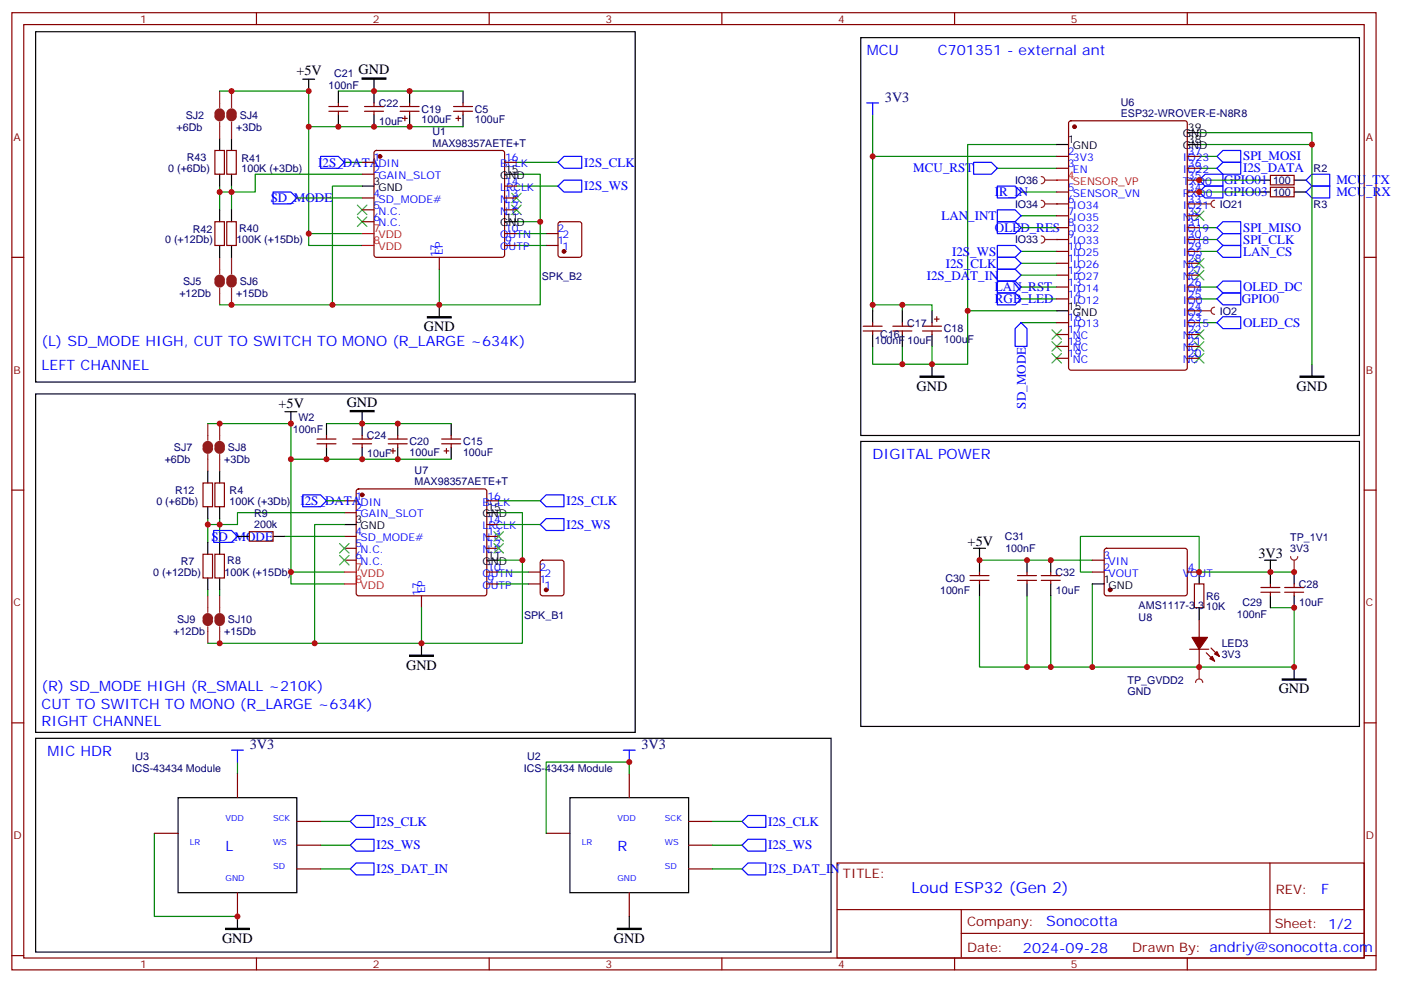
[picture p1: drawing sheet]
<svg xmlns="http://www.w3.org/2000/svg" width="416mm" height="292mm" viewBox="0 0 416 292" stroke-linecap="round" stroke-linejoin="round" font-family="sans-serif">
<g fill="none" stroke="#870000" stroke-width=".35">
<path d="M3.5 3.8h405.4v284.3h-405.4zM7.1 7.3h398.2v277.3h-398.2zM76.2 3.8v3.5M145.3 3.8v3.5M214.5 3.8v3.5M283.6 3.8v3.5M352.8 3.8v3.5M377.5 55.6h7v2.9h-7zM377.5 52.1h7v2.8h-7zM3.5 76.4h3.6M405.3 76.4h3.6M256.5 96.9h5.6"/>
<path d="M256.5 98.3h5.6M259.3 95.8v1.1M259.3 98.3v1.1M265.3 96.9h5.6M265.3 98.3h5.6M268.1 95.8v1.1M268.1 98.3v1.1M274.1 96.9h5.7M274.1 98.3h5.7M276.9 95.8v1.1M276.9 98.3v1.1M277.6 94.8h1.4"/>
<path d="M278.3 94.1v1.4M3.5 145.6h3.6M405.3 145.6h3.6M3.5 214.7h3.6M405.3 214.7h3.6M248.7 256.4h156.6v28.2h-156.6zM377.3 256.4v20.9M248.7 270.2h156.5M285.6 277.3h119.6M285.6 270.2v14.1M3.5 283.9h3.6M76.2 284.6v3.5"/>
<path d="M145.3 284.6v3.5M214.5 284.6v3.5M283.6 284.6v3.5M352.8 284.6v3.5M405.3 283.9h3.6"/>
</g>
<g fill="none" stroke="#008700" stroke-width=".35">
<path d="M259.3 34.1v12.4h54.7M259.3 46.5v45.8M296.3 50h17.7M303.4 57h10.6M314 42.9h-26.5v49.4M356.3 57h17.6M356.3 50h5.3M356.3 42.9h33.5M356.3 53.5h17.6M356.3 46.5h5.3M303.4 78.2h10.6M303.4 64.1h10.6"/>
<path d="M303.4 74.7h10.6M356.3 67.6h5.3M356.3 74.7h5.3M356.3 71.2h5.3M259.3 90.6h8.8v1.7M268.1 90.6h8.8v1.7M303.4 88.8h10.6M303.4 85.3h10.6M314 92.3h-26.5v15.9h-10.6v-5.3M356.3 88.8h5.3M259.3 102.9v5.3h8.8M268.1 102.9v5.3h8.8"/>
</g>
<g fill="none" stroke="#00f" stroke-width=".35">
<path d="M257.5 30.6h3.6M259.3 30.6v3.5M289.3 48.2h5.3l1.7 1.8-1.7 1.8h-5.3zM296.3 55.3h5.3l1.8 1.7-1.8 1.8h-5.3zM356.3 57l1.8-1.7h5.3v3.5h-5.3zM358.1 51.8h5.3v3.5h-5.3l-1.8-1.8zM361.6 50l1.8-1.8h5.3v3.6h-5.3zM361.6 46.5l1.8-1.8h5.3v3.5h-5.3zM388.1 57l1.7-1.7h5.3v3.5h-5.3zM389.8 51.8h5.3v3.5h-5.3l-1.7-1.8zM296.3 62.3h5.3l1.8 1.8-1.8 1.8h-5.3zM296.3 72.9h5.3l1.8 1.8-1.8 1.7h-5.3z"/>
<path d="M296.3 76.4h5.3l1.8 1.8-1.8 1.8h-5.3zM361.6 67.6l1.8-1.7h5.3v3.5h-5.3zM361.6 71.2l1.8-1.8h5.3v3.5h-5.3zM361.6 74.7l1.8-1.8h5.3v3.5h-5.3zM296.3 83.5h5.3l1.8 1.8-1.8 1.7h-5.3zM296.3 87h5.3l1.8 1.8-1.8 1.8h-5.3zM361.6 88.8l1.8-1.8h5.3v3.6h-5.3z"/>
</g>
<path d="M273.4 111.7h7.1v.4h-7.1zM386.3 111.7h7v.4h-7z" fill="#000" stroke="#000" stroke-width=".35"/>
<g fill="none" stroke="#000" stroke-width=".35">
<path d="M255.8 11.2h148.1v118.2h-148.1zM373.9 57h3.6M373.9 53.5h3.6M384.5 57h3.6M384.5 53.5h3.6M259.3 92.3v3.5M259.3 99.4v3.5M268.1 92.3v3.5M268.1 99.4v3.5M276.9 92.3v3.5M276.9 99.4v3.5M276.9 108.2v3.5"/>
<path d="M389.8 108.2v3.5"/>
</g>
<g fill="none" stroke="#3c3" stroke-width=".35">
<path d="M354.9 76.8l2.8 2.8M354.9 62.7l2.8 2.8M357.7 76.8l-2.8 2.8M357.7 62.7l-2.8 2.8M312.6 98l2.8 2.8M315.4 98l-2.8 2.8M354.9 80.3l2.8 2.8M354.9 98l2.8 2.8M357.7 80.3l-2.8 2.8M357.7 98l-2.8 2.8M312.6 101.5l2.8 2.8M312.6 105l2.8 2.8"/>
<path d="M315.4 105l-2.8 2.8M315.4 101.5l-2.8 2.8M354.9 105l2.8 2.8M354.9 101.5l2.8 2.8M357.7 105l-2.8 2.8M357.7 101.5l-2.8 2.8"/>
</g>
<path d="M356.3 92.3h3.5M360.9 91.3a1.06 1.06 0 0 0-1.1 1 1.06 1.06 0 0 0 1.1 1.1" fill="none" stroke="#8c2424" stroke-width=".35"/>
<circle cx="356.3" cy="92.3" r=".18" fill="#8c2424"/>
<path d="M309.4 52.5a1.06 1.06 0 0 1 1 1 1.06 1.06 0 0 1-1 1.1M310.4 53.5h3.6" fill="none" stroke="#8c2424" stroke-width=".35"/>
<circle cx="314" cy="53.5" r=".18" fill="#8c2424"/>
<path d="M291 177v21.2h93.5v-17.7h-7M291 166.4h33.6M305.2 177v21.2M312.2 177v21.2M324.6 169.9h-3.6v-10.6h35.3v10.6M324.6 173.5v24.7M377.5 169.9h7" fill="none" stroke="#008700" stroke-width=".35"/>
<g fill="#870000" stroke="#870000" stroke-width=".35">
<path d="M359.5 195.7l.7-.7 .7 1.4z"/>
<path d="M361.6 193.6l.7 1.4-1.4-.7z"/>
<path d="M354.2 189.3h4.6l-2.5 3.6z"/>
<circle cx="329.8" cy="175.2" r=".53"/>
</g>
<g fill="none" stroke="#870000" stroke-width=".35">
<path d="M288.2 172.4h5.7M288.2 171h5.7M291 169.9v1.1M291 172.4v1.1M302.3 172.4h5.7M302.3 171h5.7M305.2 169.9v1.1M305.2 172.4v1.1M309.4 172.4h5.6M309.4 171h5.6M312.2 169.9v1.1M312.2 172.4v1.1"/>
<path d="M324.6 169.9h3.5M324.6 166.4h3.5M328.3 163.1l.5-.2h23.5l.5 .7-.1 13-.6 .4-23.6-.1-.4-.6v-12.7zM352.8 169.9h3.5M354.9 173.5h2.8v7h-2.8zM374.6 175.9h5.7M374.6 174.5h5.7M377.5 173.5v1M377.5 175.9v1.1M381.7 175.9h5.6M381.7 174.5h5.6M384.5 173.5v1"/>
<path d="M384.5 175.9v1.1M353.5 192.9h5.6M356.3 184v5.3M356.3 192.9v5.3M358.4 193.9l2.5 2.5M359.8 192.5l2.5 2.5"/>
</g>
<g fill="none" stroke="#000" stroke-width=".35">
<path d="M255.8 131.1h148.1v84.7h-148.1zM289.3 162.9h3.5M291 162.9v7M291 173.5v3.5M305.2 166.4v3.5M305.2 173.5v3.5M312.2 166.4v3.5M312.2 173.5v3.5M324.6 173.5h3.5M356.3 169.9v3.6M375.7 166.4h3.5M377.5 166.4v7.1"/>
<path d="M377.5 177v3.5M384.5 169.9v3.6M384.5 177v3.5M356.3 180.5v3.5M384.5 198.2v3.5"/>
</g>
<path d="M381 201.7h7.1v.3h-7.1z" fill="#000" stroke="#000" stroke-width=".35"/>
<path d="M309.4 70.1a1.06 1.06 0 0 1 1 1.1 1.06 1.06 0 0 1-1 1M310.4 71.2h3.6" fill="none" stroke="#8c2424" stroke-width=".35"/>
<circle cx="314" cy="71.2" r=".18" fill="#8c2424"/>
<path d="M309.4 59.5a1.06 1.06 0 0 1 1 1.1 1.06 1.06 0 0 1-1 1M310.4 60.6h3.6" fill="none" stroke="#8c2424" stroke-width=".35"/>
<circle cx="314" cy="60.6" r=".18" fill="#8c2424"/>
<path d="M303.4 67.6h10.6M303.4 95.8h10.6M356.3 95.8h5.3M356.3 85.3h5.3" fill="none" stroke="#008700" stroke-width=".35"/>
<path d="M296.3 65.9h5.3l1.8 1.7-1.8 1.8h-5.3zM361.6 85.3l1.8-1.8h5.3v3.5h-5.3zM361.6 95.8l1.8-1.7h5.3v3.5h-5.3z" fill="none" stroke="#00f" stroke-width=".35"/>
<path d="M383.5 165.3a1.06 1.06 0 0 0 1 1.1 1.06 1.06 0 0 0 1.1-1.1M384.5 166.4v3.5" fill="none" stroke="#8c2424" stroke-width=".35"/>
<circle cx="384.5" cy="169.9" r=".18" fill="#8c2424"/>
<path d="M356.3 169.9h21.2" fill="none" stroke="#008700" stroke-width=".35"/>
<path d="M356.3 198.2v3.5M355.2 202.7a1.06 1.06 0 0 1 1.1-1 1.06 1.06 0 0 1 1.1 1" fill="none" stroke="#8c2424" stroke-width=".35"/>
<circle cx="356.3" cy="198.2" r=".18" fill="#8c2424"/>
<path d="M162.3 72.9h3.5M162.3 69.4h3.5M166 66.1l.5-.2h5.7l.6 .4 .1 9.4-.5 .7h-5.9l-.6-.4-.1-9.4zM157 173.5h3.5M157 169.9h3.5M160.7 166.6l.5-.2h5.7l.6 .4 .1 9.5-.5 .6-5.9 .1-.6-.5-.1-9.4z" fill="none" stroke="#870000" stroke-width=".35"/>
<g fill="#870000" stroke="#870000" stroke-width=".35">
<circle cx="167.6" cy="74.7" r=".53"/>
<circle cx="162.3" cy="175.2" r=".53"/>
</g>
<path d="M303.4 95.8l1.8 1.8v5.3h-3.6v-5.3z" fill="none" stroke="#00f" stroke-width=".35"/>
<path d="M360.9 59.5a1.06 1.06 0 0 0-1.1 1.1 1.06 1.06 0 0 0 1.1 1M356.3 60.6h3.5" fill="none" stroke="#8c2424" stroke-width=".35"/>
<circle cx="356.3" cy="60.6" r=".18" fill="#8c2424"/>
<g fill="none" stroke="#000" stroke-width=".35">
<path d="M10.6 9.4h178.1v104.1h-178.1zM90 23.5h3.5M91.7 23.5v3.6M100.5 27.1v3.5M100.5 34.1v3.5M111.1 23.5v7.1M111.1 34.1v3.5M121.7 27.1v3.5M121.7 34.1v3.5M137.6 27.1v3.5M137.6 34.1v3.5M352.8 39.4h3.5"/>
<path d="M65.3 41.2v3.5M65.3 51.8v3.5M68.8 41.2v3.5M68.8 51.8v3.5M107.6 55.3h3.5M149.9 51.8h3.6M314 42.9h3.5M352.8 42.9h3.5M65.3 62.3v3.6M65.3 72.9v3.5M68.8 62.3v3.6M68.8 72.9v3.5"/>
<path d="M149.9 65.9h3.6M130.5 90.6v3.5M314 92.3h3.5M10.6 117h178.1v100.6h-178.1zM61.7 139.9v3.6M65.3 139.9v3.6M84.7 122.3h3.5M86.4 122.3v3.5M97 125.8v3.6M97 132.9v3.5M107.6 122.3v7.1M107.6 132.9v3.5"/>
<path d="M118.2 125.8v3.6M118.2 132.9v3.5M134.1 125.8v3.6M134.1 132.9v3.5M61.7 150.5v3.6M65.3 150.5v3.6M70.6 159.3h3.5M81.1 159.3h3.6M102.3 155.8h3.5M144.6 152.3h3.6M61.7 161.1v3.5M61.7 171.7v3.5"/>
<path d="M65.3 161.1v3.5M65.3 171.7v3.5M144.6 166.4h3.6M125.2 191.1v3.5M10.6 219.3h236.3v63.5h-236.3zM52.9 237h35.3v28.2h-35.3zM169.3 237h35.3v28.2h-35.3zM70.6 272.2v3.6M187 272.2v3.6"/>
</g>
<g fill="none" stroke="#870000" stroke-width=".35">
<path d="M97.7 33.1h5.7M97.7 31.6h5.7M100.5 30.6v1M100.5 33.1v1M108.3 33.1h5.6M108.3 31.6h5.6M111.1 30.6v1M111.1 33.1v1M118.9 33.1h5.6M118.9 31.6h5.6M119.6 35.2h1.4M120.3 34.5v1.4"/>
<path d="M121.7 30.6v1M121.7 33.1v1M134.8 33.1h5.6M134.8 31.6h5.6M135.5 35.2h1.4M136.2 34.5v1.4M137.6 30.6v1M137.6 33.1v1M317.7 36.1l.5-.2h33.9l.6 .4 .1 73-.5 .6-34.1 .1-.6-.5-.1-72.9zM63.9 44.7h2.8v7.1h-2.8zM67.4 44.7h2.8v7.1h-2.8zM107.6 48.2h3.5"/>
<path d="M107.6 51.8h3.5M107.6 58.8h3.5M111.4 44.9l.4-.2h37.4l.5 .2 .2 .5v30.3l-.2 .5-.5 .2h-37.4l-.5-.2-.2-.5v-30.3zM149.9 48.2h3.6M149.9 58.8h3.6M149.9 55.3h3.6M314 46.5h3.5M314 50h3.5M314 57h3.5M352.8 46.5h3.5M352.8 50h3.5M352.8 53.5h3.5"/>
<path d="M352.8 57h3.5M63.9 65.9h2.8v7h-2.8zM67.4 65.9h2.8v7h-2.8zM107.6 62.3h3.5M107.6 65.9h3.5M130.5 76.4v3.6M149.9 62.3h3.6M149.9 72.9h3.6M149.9 69.4h3.6M314 60.6h3.5M314 64.1h3.5M314 67.6h3.5"/>
<path d="M314 71.2h3.5M314 74.7h3.5M314 78.2h3.5M352.8 60.6h3.5M352.8 64.1h3.5M352.8 67.6h3.5M352.8 71.2h3.5M352.8 74.7h3.5M352.8 78.2h3.5M314 81.7h3.5M314 85.3h3.5M314 88.8h3.5"/>
<path d="M314 95.8h3.5M314 99.4h3.5M352.8 81.7h3.5M352.8 85.3h3.5M352.8 88.8h3.5M352.8 92.3h3.5M352.8 95.8h3.5M352.8 99.4h3.5M314 102.9h3.5M314 106.4h3.5M352.8 102.9h3.5M352.8 106.4h3.5"/>
<path d="M94.2 131.8h5.6M94.2 130.4h5.6M97 129.4v1M97 131.8v1.1M104.8 131.8h5.6M104.8 130.4h5.6M107.6 129.4v1M107.6 131.8v1.1M115.4 131.8h5.6M115.4 130.4h5.6M116.1 133.9h1.4M116.8 133.2v1.5"/>
<path d="M118.2 129.4v1M118.2 131.8v1.1M131.2 131.8h5.7M131.2 130.4h5.7M131.9 133.9h1.4M132.6 133.2v1.5M134.1 129.4v1M134.1 131.8v1.1M60.3 143.5h2.8v7h-2.8zM63.9 143.5h2.8v7h-2.8zM74.1 157.9h7v2.9h-7zM102.3 148.8h3.5"/>
<path d="M102.3 152.3h3.5M102.3 159.3h3.5M106.1 145.4l.4-.2h37.4l.5 .2 .2 .5v30.4l-.2 .5-.5 .2h-37.4l-.5-.2-.2-.5v-30.4zM144.6 148.8h3.6M144.6 159.3h3.6M144.6 155.8h3.6M60.3 164.6h2.8v7.1h-2.8zM63.9 164.6h2.8v7.1h-2.8zM102.3 162.9h3.5M102.3 166.4h3.5M125.2 177v3.5M144.6 162.9h3.6"/>
<path d="M144.6 173.5h3.6M144.6 169.9h3.6M70.6 229.9v7.1M187 229.9v7.1M45.9 247.5h7M88.2 244h7M88.2 251.1h7M88.2 258.1h7M162.3 247.5h7M204.6 244h7.1M204.6 251.1h7.1M204.6 258.1h7.1"/>
<path d="M70.6 265.2v7M187 265.2v7"/>
</g>
<path d="M314 53.5h3.5M107.6 69.4h3.5M107.6 72.9h3.5M102.3 169.9h3.5M102.3 173.5h3.5" fill="none" stroke="#f00" stroke-width=".35"/>
<g fill="#870000" stroke="#870000" stroke-width=".35">
<circle cx="319.3" cy="37.6" r=".53"/>
<circle cx="107.6" cy="147" r=".53"/>
<circle cx="112.9" cy="46.5" r=".53"/>
</g>
<g fill="none" stroke="#008700" stroke-width=".35">
<path d="M65.3 27.1h26.4v45.8h15.9M91.7 37.6h45.9M100.5 27.1h37.1M356.3 39.4h33.5v68.8M65.3 57h3.5v5.3M65.3 55.3v7M88.2 58.8h19.4M102.3 48.2h5.3M107.6 51.8h-31.8v5.2h-7v-1.7M107.6 55.3h-8.8v35.3h31.7v-10.6M153.5 51.8h7v14.1M153.5 48.2h12.3"/>
<path d="M153.5 55.3h12.3M91.7 69.4h15.9M153.5 65.9h7v24.7h-30M153.5 72.9h8.8M153.5 69.4h8.8M65.3 90.6h33.5M303.4 81.7h10.6M61.7 125.8h24.7v47.7h15.9M86.4 136.4h47.7M97 125.8h37.1M61.7 154.1v7M65.3 154.1v7"/>
<path d="M84.7 159.3h17.6M97 148.8h5.3M102.3 155.8h-8.8v35.3h31.7v-10.6M102.3 152.3h-31.7v3.5h-8.9M148.2 152.3h7v14.1M148.2 155.8h12.3M148.2 148.8h12.3M61.7 175.2v1.8M65.3 175.2v1.8M86.4 169.9h15.9M148.2 166.4h7v24.7h-30M148.2 169.9h8.8"/>
<path d="M148.2 173.5h8.8M61.7 191.1h31.8M70.6 226.4v3.5M187 229.9v-3.5h-24.7v21.1M45.9 247.5v24.7h24.7M95.2 251.1h8.9M95.2 258.1h8.9M95.2 244h8.9M211.7 251.1h8.8M211.7 258.1h8.8M211.7 244h8.8"/>
</g>
<g fill="none" stroke="#8c2424" stroke-width="1.8">
<path d="M64.6 33.8a.71 .71 0 0 1 .7-.7 .71 .71 0 0 1 .7 .7M64.6 34.5a.71 .71 0 0 0 .7 .7 .71 .71 0 0 0 .7-.7M68.1 33.8a.71 .71 0 0 1 .7-.7 .71 .71 0 0 1 .7 .7M68.1 34.5a.71 .71 0 0 0 .7 .7 .71 .71 0 0 0 .7-.7M64.6 83.1a.71 .71 0 0 1 .7-.7 .71 .71 0 0 1 .7 .7M64.6 83.9a.71 .71 0 0 0 .7 .7 .71 .71 0 0 0 .7-.7M68.1 83.1a.71 .71 0 0 1 .7-.7 .71 .71 0 0 1 .7 .7M68.1 83.9a.71 .71 0 0 0 .7 .7 .71 .71 0 0 0 .7-.7M61 132.5a.71 .71 0 0 1 .7-.7 .71 .71 0 0 1 .7 .7M61 133.2a.71 .71 0 0 0 .7 .7 .71 .71 0 0 0 .7-.7M64.6 132.5a.71 .71 0 0 1 .7-.7 .71 .71 0 0 1 .7 .7M64.6 133.2a.71 .71 0 0 0 .7 .7 .71 .71 0 0 0 .7-.7"/>
<path d="M61 183.7a.71 .71 0 0 1 .7-.7 .71 .71 0 0 1 .7 .7M61 184.4a.71 .71 0 0 0 .7 .7 .71 .71 0 0 0 .7-.7M64.6 183.7a.71 .71 0 0 1 .7-.7 .71 .71 0 0 1 .7 .7M64.6 184.4a.71 .71 0 0 0 .7 .7 .71 .71 0 0 0 .7-.7"/>
</g>
<g fill="none" stroke="#8c2424" stroke-width=".35">
<path d="M65.3 27.1v4.9M65.3 36.2v5M68.8 27.1v4.9M68.8 36.2v5M65.3 76.4v5M68.8 76.4v5M65.3 85.6v5M68.8 85.6v5M61.7 125.8v5M61.7 135v4.9M65.3 125.8v5M65.3 135v4.9"/>
<path d="M61.7 177v4.9M65.3 177v4.9M61.7 186.2v4.9M65.3 186.2v4.9"/>
</g>
<path d="M107.6 23.2h7.1v.3h-7.1zM127 94.1h7.1v.3h-7.1zM104.1 122h7v.3h-7zM121.7 194.6h7.1v.4h-7.1zM67 275.8h7.1v.3h-7.1zM183.4 275.8h7.1v.3h-7.1z" fill="#000" stroke="#000" stroke-width=".35"/>
<g fill="none" stroke="#3c3" stroke-width=".35">
<path d="M152 57.4l2.9 2.8M154.9 57.4l-2.9 2.8M106.2 60.9l2.8 2.8M106.2 64.5l2.8 2.8M109 60.9l-2.8 2.8M109 64.5l-2.8 2.8M152 60.9l2.9 2.8M154.9 60.9l-2.9 2.8M146.8 157.9l2.8 2.9M149.6 157.9l-2.8 2.9M100.9 165l2.8 2.8M100.9 161.5l2.8 2.8"/>
<path d="M103.7 165l-2.8 2.8M103.7 161.5l-2.8 2.8M146.8 161.5l2.8 2.8M149.6 161.5l-2.8 2.8"/>
</g>
<g fill="none" stroke="#00f" stroke-width=".35">
<path d="M81.1 57h5.3l1.8 1.8-1.8 1.8h-5.3zM95.2 46.5h5.3l1.8 1.7-1.8 1.8h-5.3zM165.8 55.3l1.8-1.8h5.3v3.5h-5.3zM165.8 48.2l1.8-1.7h5.3v3.5h-5.3zM296.3 80h5.3l1.8 1.7-1.8 1.8h-5.3zM63.5 157.6h5.3l1.8 1.7-1.8 1.8h-5.3zM90 147h5.2l1.8 1.8-1.8 1.7h-5.2zM160.5 148.8l1.8-1.8h5.3v3.5h-5.3zM160.5 155.8l1.8-1.7h5.3v3.5h-5.3zM68.8 222.8h3.5M70.6 222.8v3.6M185.2 222.8h3.5"/>
<path d="M187 222.8v3.6M104.1 258.1l1.7-1.7h5.3v3.5h-5.3zM104.1 251.1l1.7-1.8h5.3v3.5h-5.3zM104.1 244l1.7-1.7h5.3v3.5h-5.3zM220.5 251.1l1.7-1.8h5.3v3.5h-5.3zM220.5 244l1.7-1.7h5.3v3.5h-5.3zM222.2 256.4h5.3v3.5h-5.3l-1.7-1.8z"/>
</g>
<g fill="#c00">
<circle cx="259.3" cy="46.5" r=".88"/>
<circle cx="259.3" cy="90.6" r=".88"/>
<circle cx="276.9" cy="108.2" r=".88"/>
<circle cx="268.1" cy="108.2" r=".88"/>
<circle cx="268.1" cy="90.6" r=".88"/>
<circle cx="287.5" cy="92.3" r=".88"/>
<circle cx="324.6" cy="198.2" r=".88"/>
<circle cx="312.2" cy="198.2" r=".88"/>
<circle cx="305.2" cy="198.2" r=".88"/>
<circle cx="356.3" cy="198.2" r=".88"/>
<circle cx="384.5" cy="198.2" r=".88"/>
<circle cx="356.3" cy="169.9" r=".88"/>
<circle cx="312.2" cy="166.4" r=".88"/>
<circle cx="384.5" cy="180.5" r=".88"/>
<circle cx="377.5" cy="169.9" r=".88"/>
<circle cx="291" cy="166.4" r=".88"/>
<circle cx="305.2" cy="166.4" r=".88"/>
<circle cx="384.5" cy="169.9" r=".88"/>
<circle cx="356.3" cy="53.5" r=".88"/>
<circle cx="356.3" cy="57" r=".88"/>
<circle cx="389.8" cy="42.9" r=".88"/>
<circle cx="65.3" cy="125.8" r=".88"/>
<circle cx="68.8" cy="27.1" r=".88"/>
<circle cx="65.3" cy="57" r=".88"/>
<circle cx="68.8" cy="57" r=".88"/>
<circle cx="61.7" cy="155.8" r=".88"/>
<circle cx="65.3" cy="155.8" r=".88"/>
<circle cx="65.3" cy="191.1" r=".88"/>
<circle cx="93.5" cy="191.1" r=".88"/>
<circle cx="68.8" cy="90.6" r=".88"/>
<circle cx="98.8" cy="90.6" r=".88"/>
<circle cx="121.7" cy="37.6" r=".88"/>
<circle cx="121.7" cy="27.1" r=".88"/>
<circle cx="118.2" cy="136.4" r=".88"/>
<circle cx="118.2" cy="125.8" r=".88"/>
<circle cx="111.1" cy="37.6" r=".88"/>
<circle cx="111.1" cy="27.1" r=".88"/>
<circle cx="91.7" cy="27.1" r=".88"/>
<circle cx="86.4" cy="125.8" r=".88"/>
<circle cx="107.6" cy="136.4" r=".88"/>
<circle cx="100.5" cy="37.6" r=".88"/>
<circle cx="91.7" cy="37.6" r=".88"/>
<circle cx="107.6" cy="125.8" r=".88"/>
<circle cx="97" cy="136.4" r=".88"/>
<circle cx="86.4" cy="136.4" r=".88"/>
<circle cx="86.4" cy="169.9" r=".88"/>
<circle cx="125.2" cy="191.1" r=".88"/>
<circle cx="155.2" cy="166.4" r=".88"/>
<circle cx="160.5" cy="65.9" r=".88"/>
<circle cx="130.5" cy="90.6" r=".88"/>
<circle cx="91.7" cy="69.4" r=".88"/>
<circle cx="187" cy="226.4" r=".88"/>
<circle cx="70.6" cy="272.2" r=".88"/>
</g>
<text font-size="4.6" fill="#00f" x="270.8" y="265.4">Loud ESP32 (Gen 2)</text>
<g font-size="4.2" fill="#00f">
<text x="257.5" y="16.5">MCU</text>
<text x="278.7" y="16.5">C701351 - external ant</text>
<text x="12.3" y="102.9">(L) SD_MODE HIGH, CUT TO SWITCH TO MONO (R_LARGE ~634K)</text>
<text x="12.3" y="110">LEFT CHANNEL</text>
<text x="259.3" y="136.4">DIGITAL POWER</text>
<text x="12.3" y="205.2">(R) SD_MODE HIGH (R_SMALL ~210K)</text>
<text x="12.3" y="210.5">CUT TO SWITCH TO MONO (R_LARGE ~634K)</text>
<text x="12.3" y="215.8">RIGHT CHANNEL</text>
<text x="14.1" y="224.6">MIC HDR</text>
<text x="67" y="252.8">L</text>
<text x="183.4" y="252.8">R</text>
<text x="392.5" y="265.6">F</text>
<text x="310.9" y="275.2">Sonocotta</text>
<text x="304" y="283">2024-09-28</text>
</g>
<g font-size="4.2">
<text x="88.1" y="22.4">+5V</text>
<text x="106.5" y="22">GND</text>
<text x="125.9" y="98.4">GND</text>
<text x="272.3" y="116">GND</text>
<text x="385.2" y="116">GND</text>
<text x="82.8" y="121.1">+5V</text>
<text x="103" y="120.8">GND</text>
<text x="287.5" y="162.2">+5V</text>
<text x="373.9" y="165.7">3V3</text>
<text x="120.6" y="199.1">GND</text>
<text x="379.9" y="206">GND</text>
<text x="66" y="280.1">GND</text>
<text x="182.4" y="280.1">GND</text>
</g>
<g font-size="4.2" fill="#000080">
<text x="262.9" y="30.3">3V3</text>
<text x="74.2" y="222.6">3V3</text>
<text x="190.6" y="222.6">3V3</text>
</g>
<g font-size="3.9" fill="#00f">
<text x="369.4" y="47.7">SPI_MOSI</text>
<text x="94.5" y="49.5">I2S_DATA</text>
<text x="173.6" y="49.5">I2S_CLK</text>
<text x="271.4" y="51.2">MCU_RST</text>
<text x="369.4" y="51.2">I2S_DATA</text>
<text x="173.6" y="56.5">I2S_WS</text>
<text x="295.6" y="58.3">IR_IN</text>
<text x="363.7" y="58.3">GPIO03</text>
<text x="363.7" y="54.8">GPIO01</text>
<text x="397.1" y="54.7">MCU_TX</text>
<text x="397.1" y="58.2">MCU_RX</text>
<text x="80.4" y="60.1">SD_MODE</text>
<text x="279.7" y="65.4">LAN_INT</text>
<text x="295.6" y="68.9">OLED_RES</text>
<text x="369.4" y="68.9">SPI_MISO</text>
<text x="282.9" y="75.9">I2S_WS</text>
<text x="369.4" y="72.4">SPI_CLK</text>
<text x="369.4" y="76">LAN_CS</text>
<text x="275.4" y="83.1">I2S_DAT_IN</text>
<text x="281" y="79.5">I2S_CLK</text>
<text x="295.6" y="86.5">LAN_RST</text>
<text x="369.4" y="86.5">OLED_DC</text>
<text x="295.6" y="90.1">RGB_LED</text>
<text x="369" y="90.1">GPIO0</text>
<text x="369.4" y="97.1">OLED_CS</text>
<text x="304.8" y="121.4" transform="rotate(-90 304.8 121.4)">SD_MODE</text>
<text x="89.3" y="150">I2S_DATA</text>
<text x="168.3" y="150">I2S_CLK</text>
<text x="62.8" y="160.6">SD_MODE</text>
<text x="168.3" y="157.1">I2S_WS</text>
<text x="111.8" y="245.2">I2S_CLK</text>
<text x="228.2" y="245.2">I2S_CLK</text>
<text x="111.8" y="252.3">I2S_WS</text>
<text x="228.2" y="252.3">I2S_WS</text>
<text x="111.8" y="259.3">I2S_DAT_IN</text>
<text x="228.2" y="259.3">I2S_DAT_IN</text>
</g>
<g font-size="3.9" fill="#800">
<text x="250.5" y="260.9">TITLE:</text>
<text x="379.1" y="265.6">REV:</text>
<text x="287.4" y="275.1">Company:</text>
<text x="378.7" y="275.8">Sheet: 1/2</text>
<text x="287.4" y="282.8">Date:</text>
<text x="336.4" y="282.9">Drawn By: andriy@sonocotta.com</text>
</g>
<g font-size="3.2" fill="#800">
<text x="41.6" y="6.8">1</text>
<text x="110.8" y="6.8">2</text>
<text x="179.9" y="6.8">3</text>
<text x="249.1" y="6.8">4</text>
<text x="318.2" y="6.8">5</text>
<text x="4.1" y="41.9">A</text>
<text x="405.9" y="41.9">A</text>
<text x="4.1" y="111">B</text>
<text x="405.9" y="111">B</text>
<text x="4.1" y="180.2">C</text>
<text x="405.9" y="180.2">C</text>
<text x="4.1" y="249.3">D</text>
<text x="405.9" y="249.3">D</text>
<text x="41.6" y="287.6">1</text>
<text x="110.8" y="287.6">2</text>
<text x="179.9" y="287.6">3</text>
<text x="249.1" y="287.6">4</text>
<text x="318.2" y="287.6">5</text>
</g>
<g font-size="3.2" fill="#000080">
<text x="99.3" y="22.9">C21</text>
<text x="97.6" y="26.4">100nF</text>
<text x="55.2" y="35.2">SJ2</text>
<text x="71.2" y="35.2">SJ4</text>
<text x="112.5" y="31.7">C22</text>
<text x="125.2" y="33.5">C19</text>
<text x="141.1" y="33.5">C5</text>
<text x="333" y="34.6">ESP32-WROVER-E-N8R8</text>
<text x="333" y="31.5">U6</text>
<text x="52.5" y="38.8">+6Db</text>
<text x="70.2" y="38.8">+3Db</text>
<text x="112.7" y="37">10uF</text>
<text x="125.2" y="36.7">100uF</text>
<text x="128.5" y="40.2">U1</text>
<text x="141.1" y="36.7">100uF</text>
<text x="55.5" y="47.9">R43</text>
<text x="71.8" y="48">R41</text>
<text x="128.5" y="43.6">MAX98357AETE+T</text>
<text x="50" y="51.2">0 (+6Db)</text>
<text x="71.8" y="51.2">100K (+3Db)</text>
<text x="390.3" y="51.1">R2</text>
<text x="301.6" y="54.6">IO36</text>
<text x="378.3" y="58.2">100</text>
<text x="378.3" y="54.6">100</text>
<text x="301.6" y="61.7">IO34</text>
<text x="362.5" y="61.7">IO21</text>
<text x="390.3" y="61.7">R3</text>
<text x="57.3" y="69.1">R42</text>
<text x="71.1" y="68.8">R40</text>
<text x="49.1" y="72.3">0 (+12Db)</text>
<text x="70.2" y="72.3">100K (+15Db)</text>
<text x="301.6" y="72.3">IO33</text>
<text x="161" y="83.2">SPK_B2</text>
<text x="53.3" y="88.2">+12Db</text>
<text x="54.4" y="84.7">SJ5</text>
<text x="70.2" y="88.2">+15Db</text>
<text x="71.2" y="84.6">SJ6</text>
<text x="362.5" y="93.5">IO2</text>
<text x="261.6" y="100.5">C16</text>
<text x="269.5" y="97">C17</text>
<text x="280.5" y="101.9">100uF</text>
<text x="280.5" y="98.7">C18</text>
<text x="259.9" y="102.3">100nF</text>
<text x="269.6" y="102.3">10uF</text>
<text x="88.7" y="125.2">W2</text>
<text x="87.1" y="128.7">100nF</text>
<text x="109" y="130.5">C24</text>
<text x="48.9" y="137.6">+6Db</text>
<text x="51.7" y="134">SJ7</text>
<text x="66.7" y="137.5">+3Db</text>
<text x="67.7" y="134">SJ8</text>
<text x="109.1" y="135.8">10uF</text>
<text x="121.7" y="135.5">100uF</text>
<text x="121.7" y="132.3">C20</text>
<text x="137.6" y="135.5">100uF</text>
<text x="137.6" y="132.3">C15</text>
<text x="123.2" y="140.7">U7</text>
<text x="46.5" y="149.9">0 (+6Db)</text>
<text x="52" y="146.7">R12</text>
<text x="68.2" y="149.9">100K (+3Db)</text>
<text x="68.2" y="146.8">R4</text>
<text x="123.2" y="144.1">MAX98357AETE+T</text>
<text x="75.5" y="153.7">R9</text>
<text x="75.5" y="156.9">200k</text>
<text x="298.6" y="160.5">C31</text>
<text x="383.4" y="160.8">TP_1V1</text>
<text x="53.8" y="167.8">R7</text>
<text x="67.5" y="167.6">R8</text>
<text x="298.7" y="164">100nF</text>
<text x="383.4" y="164">3V3</text>
<text x="45.6" y="171.1">0 (+12Db)</text>
<text x="66.7" y="171.1">100K (+15Db)</text>
<text x="281" y="172.8">C30</text>
<text x="313.6" y="171.1">C32</text>
<text x="279.3" y="176.4">100nF</text>
<text x="313.7" y="176.4">10uF</text>
<text x="358.4" y="178.1">R6</text>
<text x="369.2" y="179.9">C29</text>
<text x="385.9" y="174.6">C28</text>
<text x="386.1" y="179.9">10uF</text>
<text x="52.6" y="185.2">SJ9</text>
<text x="67.7" y="185.2">SJ10</text>
<text x="155.7" y="183.8">SPK_B1</text>
<text x="338.3" y="181">AMS1117-3.3</text>
<text x="338.3" y="184.3">U8</text>
<text x="358.4" y="181.3">10K</text>
<text x="367.5" y="183.4">100nF</text>
<text x="51.5" y="188.7">+12Db</text>
<text x="66.7" y="188.7">+15Db</text>
<text x="363" y="195.5">3V3</text>
<text x="363" y="192.2">LED3</text>
<text x="335" y="203.2">TP_GVDD2</text>
<text x="335" y="206.3">GND</text>
<text x="40.2" y="225.7">U3</text>
<text x="156.6" y="225.7">U2</text>
<text x="39.2" y="229.3">ICS-43434 Module</text>
<text x="155.6" y="229.3">ICS-43434 Module</text>
</g>
<g font-size="3.2">
<text x="351.5" y="40.8">GND</text>
<text x="353" y="39.1">39</text>
<text x="317.3" y="42.6">1</text>
<text x="318.8" y="44.3">GND</text>
<text x="351.5" y="44.3">GND</text>
<text x="353" y="42.6">38</text>
<text x="148.6" y="53.2">GND</text>
<text x="150.1" y="51.4">15</text>
<text x="110.9" y="54.9">3</text>
<text x="112.4" y="56.7">GND</text>
<text x="150.1" y="65.5">11</text>
<text x="148.6" y="67.3">GND</text>
<text x="317.3" y="92">15</text>
<text x="318.8" y="93.7">GND</text>
<text x="105.7" y="155.5">3</text>
<text x="143.3" y="153.7">GND</text>
<text x="144.8" y="151.9">15</text>
<text x="107.1" y="157.2">GND</text>
<text x="143.3" y="167.8">GND</text>
<text x="144.8" y="166.1">11</text>
<text x="327.9" y="173.1">1</text>
<text x="329.4" y="174.9">GND</text>
</g>
<g font-size="3.2" fill="#00f">
<text x="110.9" y="47.9">1</text>
<text x="150.1" y="47.9">16</text>
<text x="317.3" y="46.1">2</text>
<text x="318.8" y="47.9">3V3</text>
<text x="351.5" y="47.9">IO23</text>
<text x="353" y="46.1">37</text>
<text x="110.9" y="51.4">2</text>
<text x="112.4" y="49.6">DIN</text>
<text x="112.4" y="53.2">GAIN_SLOT</text>
<text x="148.6" y="49.6">BCLK</text>
<text x="317.3" y="49.6">3</text>
<text x="318.8" y="51.4">EN</text>
<text x="351.5" y="51.4">IO22</text>
<text x="353" y="49.6">36</text>
<text x="353" y="53.2">35</text>
<text x="110.9" y="58.5">4</text>
<text x="148.6" y="56.7">LRCLK</text>
<text x="150.1" y="58.5">13</text>
<text x="150.1" y="54.9">14</text>
<text x="317.3" y="56.7">5</text>
<text x="318.8" y="58.5">SENSOR_VN</text>
<text x="351.5" y="54.9">TXD0</text>
<text x="351.5" y="58.5">RXD0</text>
<text x="353" y="56.7">34</text>
<text x="110.9" y="62">5</text>
<text x="110.9" y="65.5">6</text>
<text x="112.4" y="60.2">SD_MODE#</text>
<text x="112.4" y="63.7">N.C.</text>
<text x="148.6" y="63.7">N.C.</text>
<text x="148.6" y="60.2">N.C.</text>
<text x="150.1" y="62">12</text>
<text x="317.3" y="63.7">7</text>
<text x="317.3" y="60.2">6</text>
<text x="318.8" y="65.5">IO35</text>
<text x="318.8" y="62">IO34</text>
<text x="351.5" y="62">IO21</text>
<text x="351.5" y="65.5">NC</text>
<text x="353" y="60.2">33</text>
<text x="353" y="63.7">32</text>
<text x="112.4" y="67.3">N.C.</text>
<text x="148.6" y="70.8">OUTN</text>
<text x="150.1" y="69">10</text>
<text x="165.6" y="69">2</text>
<text x="167.1" y="70.8">2</text>
<text x="317.3" y="70.8">9</text>
<text x="317.3" y="67.3">8</text>
<text x="318.8" y="69">IO32</text>
<text x="351.5" y="69">IO19</text>
<text x="353" y="67.3">31</text>
<text x="353" y="70.8">30</text>
<text x="130.2" y="76.4" transform="rotate(-90 130.2 76.4)">17</text>
<text x="131.6" y="75.7" transform="rotate(-90 131.6 75.7)">EP</text>
<text x="148.6" y="74.3">OUTP</text>
<text x="150.1" y="72.6">9</text>
<text x="165.6" y="72.6">1</text>
<text x="167.1" y="74.3">1</text>
<text x="317.3" y="77.9">11</text>
<text x="317.3" y="74.3">10</text>
<text x="318.8" y="76.1">IO25</text>
<text x="318.8" y="72.6">IO33</text>
<text x="351.5" y="72.6">IO18</text>
<text x="351.5" y="76.1">IO5</text>
<text x="353" y="74.3">29</text>
<text x="353" y="77.9">28</text>
<text x="317.3" y="81.4">12</text>
<text x="318.8" y="83.1">IO27</text>
<text x="318.8" y="79.6">IO26</text>
<text x="351.5" y="79.6">NC</text>
<text x="351.5" y="83.1">NC</text>
<text x="353" y="81.4">27</text>
<text x="317.3" y="88.4">14</text>
<text x="317.3" y="84.9">13</text>
<text x="318.8" y="86.7">IO14</text>
<text x="351.5" y="86.7">IO4</text>
<text x="353" y="84.9">26</text>
<text x="353" y="88.4">25</text>
<text x="317.3" y="95.5">16</text>
<text x="318.8" y="90.2">IO12</text>
<text x="351.5" y="90.2">IO0</text>
<text x="351.5" y="93.7">IO2</text>
<text x="353" y="92">24</text>
<text x="353" y="95.5">23</text>
<text x="317.3" y="99">17</text>
<text x="318.8" y="100.8">NC</text>
<text x="318.8" y="97.3">IO13</text>
<text x="351.5" y="97.3">IO15</text>
<text x="351.5" y="100.8">NC</text>
<text x="353" y="99">22</text>
<text x="317.3" y="106.1">19</text>
<text x="317.3" y="102.6">18</text>
<text x="318.8" y="107.8">NC</text>
<text x="318.8" y="104.3">NC</text>
<text x="351.5" y="104.3">NC</text>
<text x="351.5" y="107.8">NC</text>
<text x="353" y="102.6">21</text>
<text x="353" y="106.1">20</text>
<text x="105.7" y="148.4">1</text>
<text x="144.8" y="148.4">16</text>
<text x="105.7" y="151.9">2</text>
<text x="107.1" y="150.2">DIN</text>
<text x="107.1" y="153.7">GAIN_SLOT</text>
<text x="143.3" y="150.2">BCLK</text>
<text x="144.8" y="155.5">14</text>
<text x="105.7" y="159">4</text>
<text x="107.1" y="160.8">SD_MODE#</text>
<text x="143.3" y="160.8">N.C.</text>
<text x="143.3" y="157.2">LRCLK</text>
<text x="144.8" y="159">13</text>
<text x="105.7" y="162.5">5</text>
<text x="105.7" y="166.1">6</text>
<text x="107.1" y="164.3">N.C.</text>
<text x="107.1" y="167.8">N.C.</text>
<text x="143.3" y="164.3">N.C.</text>
<text x="144.8" y="162.5">12</text>
<text x="327.9" y="166.1">3</text>
<text x="329.4" y="167.8">VIN</text>
<text x="143.3" y="171.3">OUTN</text>
<text x="144.8" y="173.1">9</text>
<text x="144.8" y="169.6">10</text>
<text x="160.3" y="173.1">1</text>
<text x="160.3" y="169.6">2</text>
<text x="161.8" y="171.3">2</text>
<text x="327.9" y="169.6">2</text>
<text x="329.4" y="171.3">VOUT</text>
<text x="351.5" y="171.3">VOUT</text>
<text x="353" y="169.6">4</text>
<text x="124.9" y="177" transform="rotate(-90 124.9 177)">17</text>
<text x="126.3" y="176.3" transform="rotate(-90 126.3 176.3)">EP</text>
<text x="143.3" y="174.9">OUTP</text>
<text x="161.8" y="174.9">1</text>
</g>
<g font-size="3.2" fill="#f00">
<text x="317.3" y="53.2">4</text>
<text x="318.8" y="54.9">SENSOR_VP</text>
<text x="110.9" y="69">7</text>
<text x="112.4" y="70.8">VDD</text>
<text x="110.9" y="72.6">8</text>
<text x="112.4" y="74.3">VDD</text>
<text x="105.7" y="169.6">7</text>
<text x="105.7" y="173.1">8</text>
<text x="107.1" y="171.3">VDD</text>
<text x="107.1" y="174.9">VDD</text>
</g>
<g font-size="2.5" fill="#00f">
<text x="67" y="244">VDD</text>
<text x="81.1" y="244">SCK</text>
<text x="183.4" y="244">VDD</text>
<text x="197.6" y="244">SCK</text>
<text x="56.4" y="251.1">LR</text>
<text x="81.1" y="251.1">WS</text>
<text x="172.9" y="251.1">LR</text>
<text x="197.6" y="251.1">WS</text>
<text x="67" y="261.7">GND</text>
<text x="81.1" y="258.1">SD</text>
<text x="183.4" y="261.7">GND</text>
<text x="197.6" y="258.1">SD</text>
</g>
</svg>
